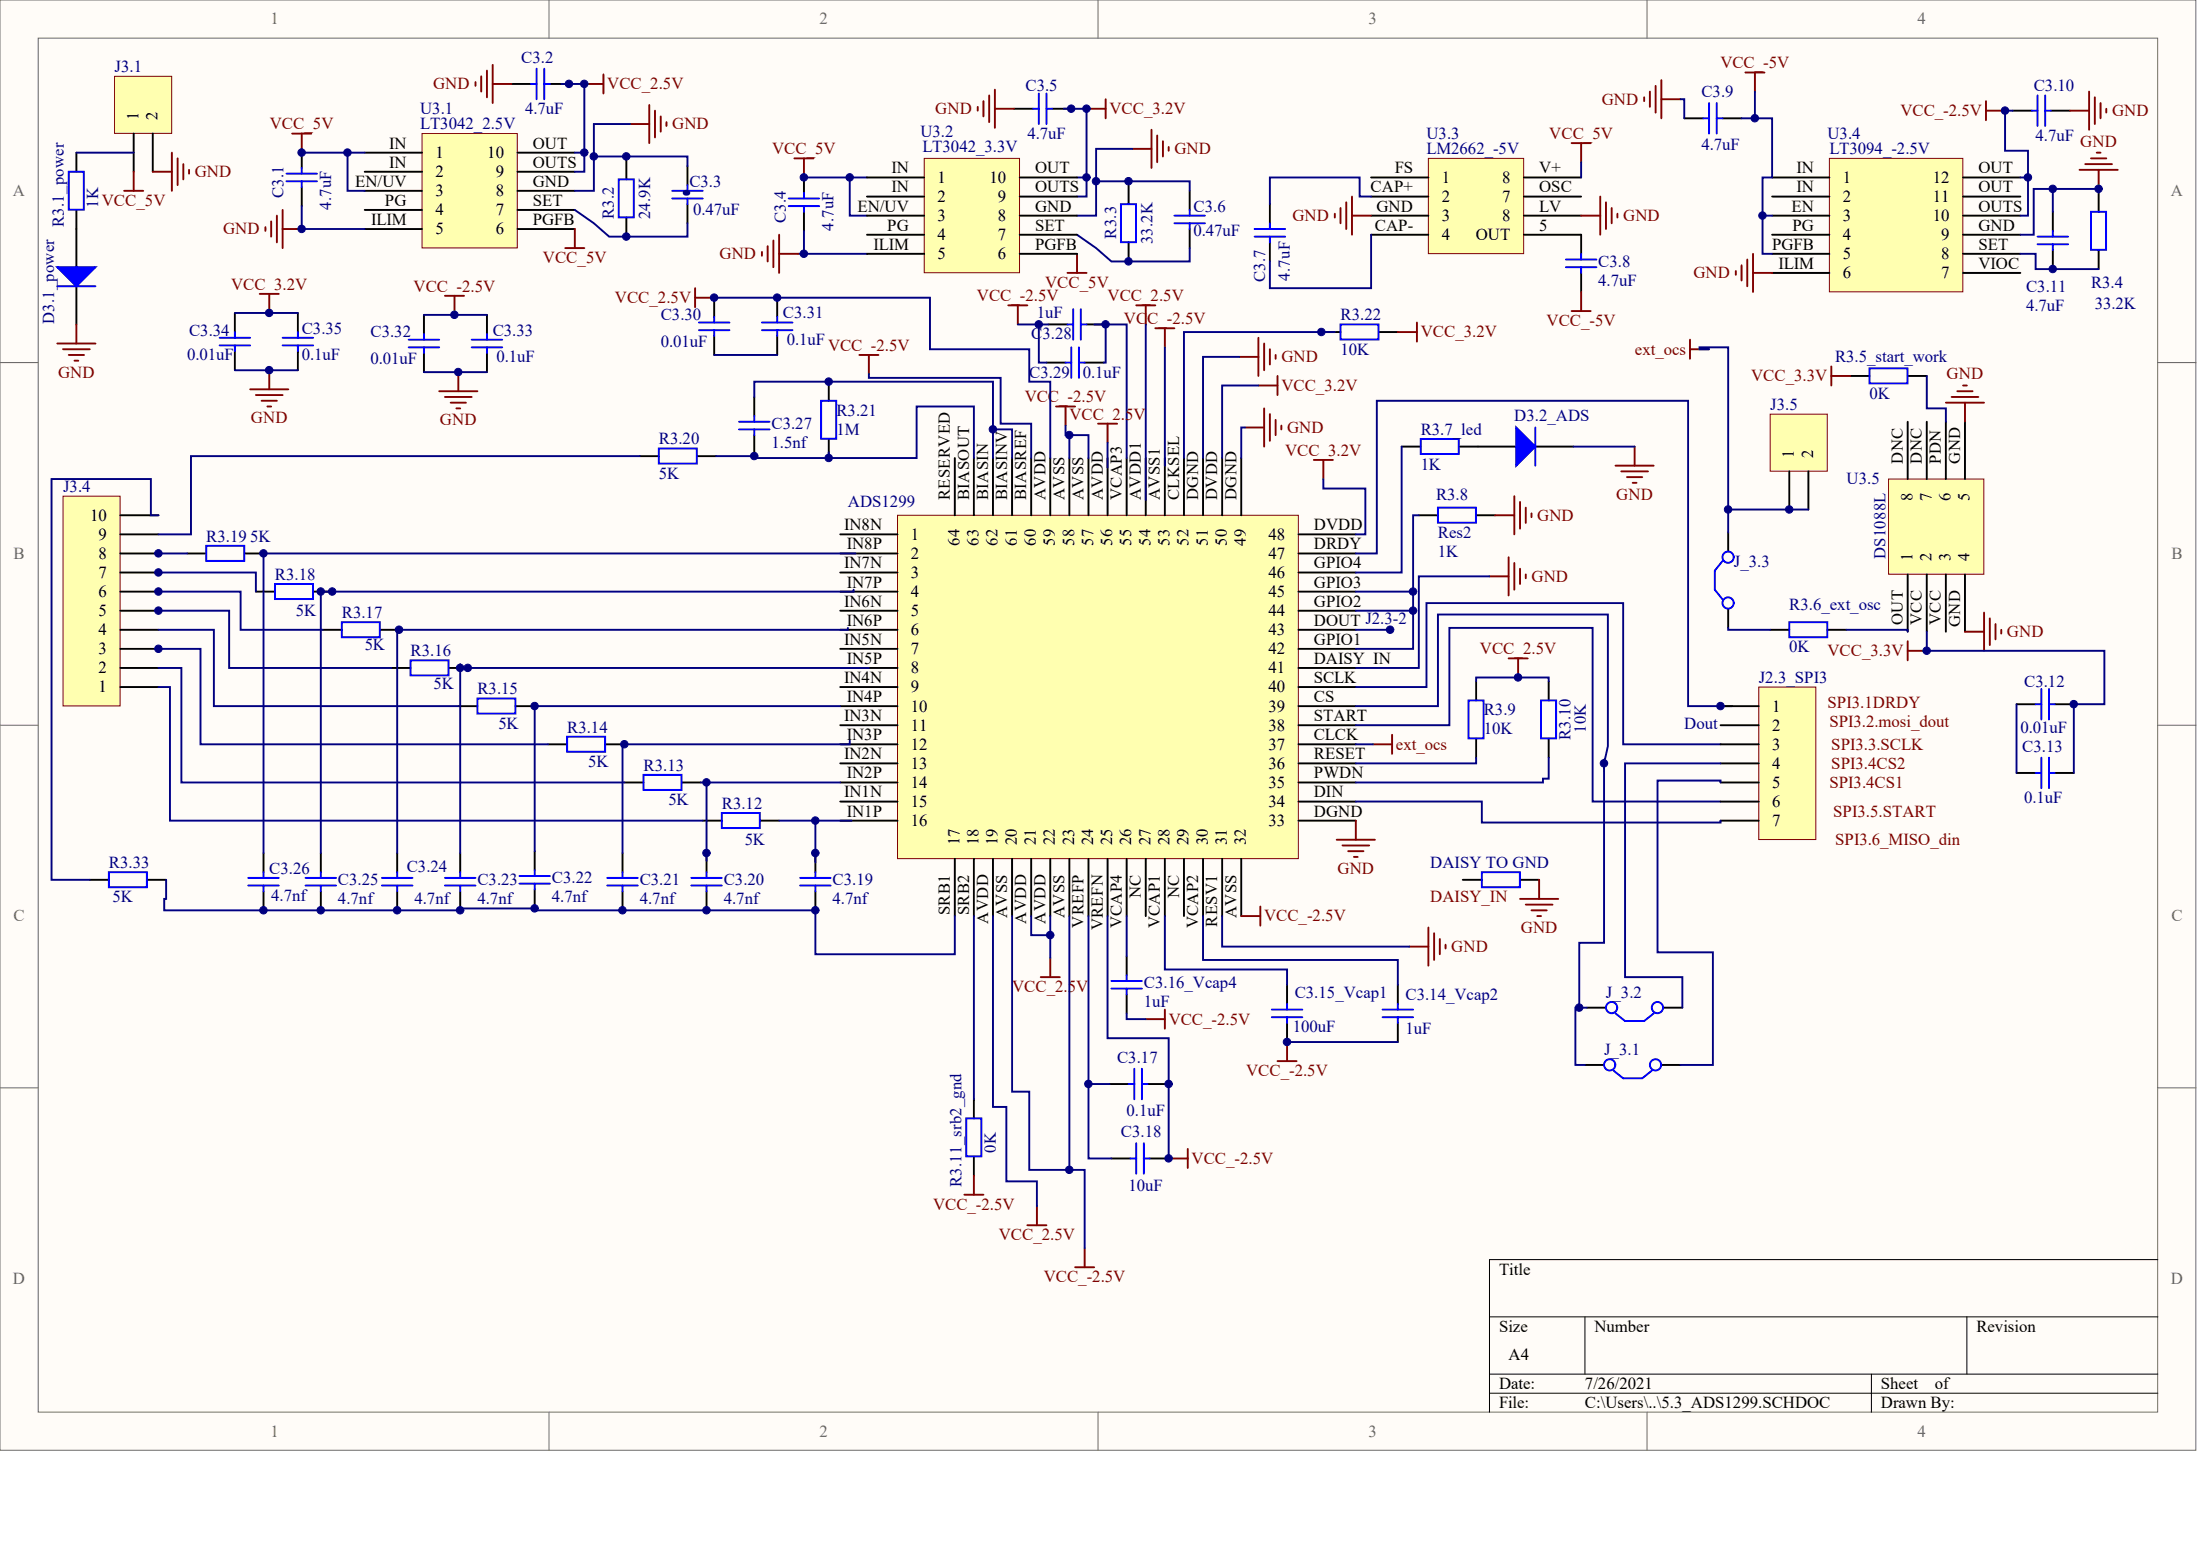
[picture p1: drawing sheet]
<svg xmlns="http://www.w3.org/2000/svg" width="840mm" height="594mm" viewBox="0 0 840 594" stroke-linecap="round" stroke-linejoin="round" font-family="sans-serif">
<g fill="#fffcf8" stroke="#696969" stroke-width=".38">
<path d="M0 0h838v553.4h-838z"/>
<path d="M14.6 14.6h808.8v524.2h-808.8z"/>
</g>
<path d="M209.5 0v14.6M419 0v14.6M628.6 0v14.6M0 138.4h14.6M823.5 138.4h14.6M0 276.7h14.6M823.5 276.7h14.6M0 415.1h14.6M823.5 415.1h14.6M209.5 538.9v14.5M419 538.9v14.5M628.6 538.9v14.5" fill="none" stroke="#696969" stroke-width=".38"/>
<path d="M823.5 480.6h-255.1v58.3M568.4 502.5h255.1M604.9 502.5v21.8M750.6 502.5v21.8M568.4 524.3h255.1M568.4 531.6h255.1M714.2 524.3v14.6" fill="none" stroke="#000" stroke-width=".38"/>
<path d="M342.5 196.6h153v131h-153z" fill="#ffffb0" stroke="#800000" stroke-width=".38"/>
<g fill="none" stroke="#000" stroke-width=".73">
<path d="M364.4 174.8v21.8M371.7 174.8v21.8M379 174.8v21.8M386.3 174.8v21.8M393.5 174.8v21.8M400.8 174.8v21.8M408.1 174.8v21.8M415.4 174.8v21.8M422.7 174.8v21.8M430 174.8v21.8M437.3 174.8v21.8M444.6 174.8v21.8"/>
<path d="M451.8 174.8v21.8M459.1 174.8v21.8M466.4 174.8v21.8M473.7 174.8v21.8M320.7 203.9h21.8M320.7 211.2h21.8M320.7 218.5h21.8M495.6 203.9h21.8M495.6 211.2h21.8M495.6 218.5h21.8M320.7 225.7h21.8M320.7 233h21.8"/>
<path d="M495.6 225.7h21.8M495.6 233h21.8M320.7 240.3h21.8M320.7 247.6h21.8M320.7 254.9h21.8M495.6 240.3h21.8M495.6 247.6h21.8M495.6 254.9h21.8M320.7 262.1h21.8M320.7 269.4h21.8M320.7 276.7h21.8M495.6 262.1h21.8"/>
<path d="M495.6 269.4h21.8M495.6 276.7h21.8M320.7 284h21.8M320.7 291.3h21.8M320.7 298.6h21.8M495.6 284h21.8M495.6 291.3h21.8M495.6 298.6h21.8M320.7 305.8h21.8M320.7 313.1h21.8M495.6 305.8h21.8M495.6 313.1h21.8"/>
<path d="M364.4 327.7v21.8M371.7 327.7v21.8M379 327.7v21.8M386.3 327.7v21.8M393.5 327.7v21.8M400.8 327.7v21.8M408.1 327.7v21.8M415.4 327.7v21.8M422.7 327.7v21.8M430 327.7v21.8M437.3 327.7v21.8M444.6 327.7v21.8"/>
<path d="M451.8 327.7v21.8M459.1 327.7v21.8M466.4 327.7v21.8M473.7 327.7v21.8"/>
</g>
<path d="M43.7 29.1h21.8v21.8h-21.8z" fill="#ffffb0" stroke="#800000" stroke-width=".38"/>
<path d="M29.2 58.3v7.2M51 51v14.5M58.3 51v14.5M29.2 80.1v21.8M29.2 109.2v14.6" fill="none" stroke="#000" stroke-width=".73"/>
<path d="M26.2 65.5h5.8v14.5h-5.8zM21.9 109.2h14.5" fill="none" stroke="#00f" stroke-width=".73"/>
<path d="M29.2 58.3h21.8" fill="none" stroke="#000080" stroke-width=".73"/>
<path d="M21.9 101.9h14.5l-7.2 7.3z" fill="#00f" stroke="#00f" stroke-width=".73"/>
<path d="M21.9 131.1h14.5M24 133.3h10.3M26.2 135.4h5.9M28.4 137.6h1.5M29.2 123.8v7.3" fill="none" stroke="#800000" stroke-width=".73"/>
<path d="M161.1 51h36.3v43.6h-36.3z" fill="#ffffb0" stroke="#800000" stroke-width=".38"/>
<g fill="none" stroke="#000" stroke-width=".73">
<path d="M195.3 32h7.3M209.9 32h7.3M115.1 56.8v7.3M139.2 58.3h21.9M197.5 58.3h21.9M387 41.5h7.3M401.6 41.5h7.2M115.1 71.4v7.2M139.2 65.5h21.9M139.2 72.8h21.9M197.5 65.5h21.9M197.5 72.8h21.9"/>
<path d="M239 61.2v7.2M262.4 63.3v7.3M262.4 77.9v7.3M306.8 66.3v7.2M430.7 70.6v7.3M454 72.8v7.3M139.2 80.1h21.9M139.2 87.4h21.9M197.5 80.1h21.9M197.5 87.4h21.9M239 83v7.3M306.8 80.8v7.3"/>
<path d="M430.7 92.5v7.3M454 87.4v7.3"/>
</g>
<g fill="none" stroke="#800000" stroke-width=".73">
<path d="M181.5 31.3v1.5M183.7 29.1v5.8M185.8 26.9v10.2M188 24.8v14.5M188 32h7.3M223 32h7.3M230.3 28.4v7.3M375.3 38.6v5.8M377.5 36.4v10.2M379.7 34.2v14.6M422 37.9v7.2M65.6 58.3v14.5"/>
<path d="M111.5 51h7.3M115.1 51v7.3M240.5 47.3h7.3M247.8 40v14.6M250 42.2v10.2M252.2 44.4v5.8M254.3 46.6v1.5M373.1 40.8v1.4M379.7 41.5h7.3M414.7 41.5h7.3M432.2 56.8h7.3M439.5 49.5v14.6"/>
<path d="M441.6 51.7v10.2M443.8 53.9v5.8M446 56.1v1.4M47.4 72.8h7.3M51 65.5v7.3M58.3 65.5h7.3M67.8 60.4v10.2M70 62.6v5.8M72.1 64.8v1.5M303.2 60.4h7.3M306.8 60.4v7.3M101.3 86.7v1.4"/>
<path d="M103.5 84.5v5.8M105.7 82.3v10.2M107.9 80.1v14.6M107.9 87.4h7.2M215.7 94.7h7.3M219.4 87.4v7.3M411 96.8v7.3M407.4 104.1h7.3"/>
</g>
<g fill="none" stroke="#00f" stroke-width=".73">
<path d="M202.6 32h2.2M204.8 26.2v11.7M207.7 26.2v11.7M207.7 32h2.2M396.5 35.7v11.6M399.4 35.7v11.6M394.3 41.5h2.2M399.4 41.5h2.2M109.3 66.3h11.7M109.3 69.2h11.7M115.1 64.1v2.2M115.1 69.2v2.2"/>
<path d="M236.1 68.4h5.8v14.5h-5.8zM256.5 72.8h11.7M256.5 75.7h11.7M262.4 70.6v2.2M262.4 75.7v2.2M301 75.7h11.6M301 78.6h11.6M306.8 73.5v2.2M306.8 78.6v2.2M427.8 77.9h5.8v14.5h-5.8zM448.2 82.3h11.7M448.2 85.2h11.7"/>
<path d="M454 80.1v2.2M454 85.2v2.2"/>
</g>
<g fill="none" stroke="#000080" stroke-width=".73">
<path d="M214.3 32h8.7v26.3M115.1 56.8v1.5h24.1M132.6 58.3v14.5h6.6M219.4 58.3h3.6v7.2h-3.6M240.5 47.3h-13.8v25.5h-7.3M405.9 41.5h8.8v26.2M432.2 56.8h-13.9v25.5h-7.3M115.1 78.6v8.8h-2.1M239 60.4v-.7h23.4v3.6M306.8 66.3v1.4h24.1M324.3 67.7v14.6h6.6M411 67.7h3.7v7.3h-3.7"/>
<path d="M430.7 69.9v-.7h23.3v3.6M115.1 87.4h24.1M219.4 80.1l7.3 5.1 5.8 5.1h29.9v-5.1M306.8 88.1v8.7h-2.2M306.8 96.8h24.1M411 89.6l7.3 5.1 5.9 5.1h29.8v-5.1"/>
</g>
<path d="M352.7 60.4h36.4v43.7h-36.4z" fill="#ffffb0" stroke="#800000" stroke-width=".38"/>
<path d="M330.9 67.7h21.8M330.9 75h21.8M389.2 67.7h21.8M389.2 75h21.8M330.9 82.3h21.8M330.9 89.6h21.8M330.9 96.8h21.8M389.2 82.3h21.8M389.2 89.6h21.8M389.2 96.8h21.8" fill="none" stroke="#000" stroke-width=".73"/>
<path d="M545.1 60.4h36.4v36.4h-36.4z" fill="#ffffb0" stroke="#800000" stroke-width=".38"/>
<path d="M484.6 77.9v7.3M523.3 67.7h21.8M523.3 75h21.8M581.6 67.7h21.8M581.6 75h21.8M484.6 92.5v7.3M523.3 82.3h21.8M523.3 89.6h21.8M581.6 82.3h21.8M581.6 89.6h21.8v7.2M603.4 104.1v7.3" fill="none" stroke="#000" stroke-width=".73"/>
<g fill="none" stroke="#800000" stroke-width=".73">
<path d="M599.8 54.6h7.3M603.4 54.6v7.3M511.6 79.4v5.8M513.8 77.2v10.2M516 75v14.6M610.7 75v14.6M612.9 77.2v10.2M615.1 79.4v5.8M509.4 81.6v1.4M516 82.3h7.3M603.4 82.3h7.3M617.3 81.6v1.4"/>
<path d="M599.8 118.7h7.3M603.4 111.4v7.3"/>
</g>
<path d="M523.3 75h-4.4v-7.3h-34.3v10.2M603.4 61.9v5.8M523.3 89.6v20.4h-38.7v-10.2" fill="none" stroke="#000080" stroke-width=".73"/>
<path d="M478.8 87.4h11.7M478.8 90.3h11.7M484.6 85.2v2.2M484.6 90.3v2.2M597.6 99h11.7M603.4 96.8v2.2M597.6 101.9h11.7M603.4 101.9v2.2" fill="none" stroke="#00f" stroke-width=".73"/>
<path d="M698.2 60.4h50.9v50.9h-50.9z" fill="#ffffb0" stroke="#800000" stroke-width=".38"/>
<g fill="none" stroke="#000" stroke-width=".73">
<path d="M642.8 45.1h7.3M657.4 45.1h7.2M768.1 42.2h7.3M782.7 42.2h7.3M676.3 67.7h21.9M676.3 75h21.9M749.2 67.7h21.8M749.2 75h21.8M800.9 73.5v7.3M676.3 82.3h21.9M676.3 89.6h21.9M676.3 96.8h21.9"/>
<path d="M749.2 82.3h21.8M749.2 89.6h21.8M749.2 96.8h21.8M783.4 80.8v7.3M783.4 95.4v7.3M800.9 95.4v7.3M676.3 104.1h21.9M749.2 104.1h21.8"/>
</g>
<g fill="none" stroke="#800000" stroke-width=".73">
<path d="M627.5 37.1v1.5M629.7 34.9v5.9M631.9 32.8v10.2M634 30.6v14.5M634 37.9h7.3M666.1 27.7h7.3M669.7 27.7v7.2M757.9 38.6v7.3M797.3 34.9v14.6M799.5 37.1v10.2M801.7 39.3v5.8M757.9 42.2h7.3"/>
<path d="M790 42.2h7.3M800.2 58.3h1.5M803.8 41.5v1.5M793.6 64.8h14.6M795.8 62.6h10.2M798 60.4h5.8M800.9 64.8v7.3M666.8 99v10.2M669 96.8v14.6M662.5 103.4v1.5M664.6 101.2v5.8M669 104.1h7.3"/>
</g>
<g fill="none" stroke="#00f" stroke-width=".73">
<path d="M652.3 39.3v11.7M655.2 39.3v11.7M777.6 36.4v11.7M780.5 36.4v11.7M650.1 45.1h2.2M655.2 45.1h2.2M775.4 42.2h2.2M780.5 42.2h2.2M777.6 90.3h11.7M777.6 93.2h11.7M783.4 88.1v2.2M783.4 93.2v2.2"/>
<path d="M798 80.8h5.8v14.5h-5.8z"/>
</g>
<path d="M641.3 37.9h1.5v7.2M669.7 34.9v10.2h-5.1M226.7 59.7h12.3M669.7 45.1h6.6v22.6h-3.6v14.6h3.6M768.1 42.2h-2.9v15.3h8.8v10.2M418.3 69.2h12.4M771 67.7h3v14.6h-3M783.4 72.1h-7.2v17.5h-5.2M800.9 73.5v-1.4h-17.5v8.7M672.7 82.3v14.5h3.6M771 96.8h5.9v5.9h24" fill="none" stroke="#000080" stroke-width=".73"/>
<path d="M720.8 182.8h36.3v36.3h-36.3z" fill="#ffffb0" stroke="#800000" stroke-width=".38"/>
<g fill="none" stroke="#000" stroke-width=".73">
<path d="M706.2 143.5h7.3M728.1 143.5h7.2M728.1 160.9v21.9M735.3 160.9v21.9M742.6 160.9v21.9M749.9 160.9v21.9M71.4 211.2h7.3M93.3 211.2h7.3M728.1 219.2v21.8M735.3 219.2v21.8M742.6 219.2v21.8M749.9 219.2v21.8"/>
<path d="M97.7 225.7h7.2M119.5 225.7h7.3M123.2 240.3h7.3M145 240.3h7.3M149.4 254.9h7.3M171.3 254.9h7.3M675.6 240.3h7.3M697.4 240.3h7.3M174.9 269.4h7.3M196.8 269.4h7.3M769.6 268.7h7.3M784.2 268.7h7.3"/>
<path d="M209.2 284h7.2M231 284h7.3M238.3 298.6h7.3M260.2 298.6h7.3M769.6 294.9h7.3M784.2 294.9h7.3M268.2 313.1h7.3M290.1 313.1h7.2M100.6 325.5v7.3M122.4 325.5v7.3M151.6 325.5v7.3M175.6 325.5v7.3"/>
<path d="M204.1 324.8v7.3M204.1 339.3v7.3M237.6 325.5v7.3M269.6 325.5v7.3M311.2 325.5v7.3M100.6 340.1v7.2M122.4 340.1v7.2M151.6 340.1v7.2M175.6 340.1v7.2M237.6 340.1v7.2M269.6 340.1v7.2M311.2 340.1v7.2"/>
</g>
<g fill="none" stroke="#800000" stroke-width=".73">
<path d="M645 129.6v7.3M645 133.3h7.3M698.9 139.8v7.3M698.9 143.5h7.3M742.6 153.6h14.6M744.8 151.5h10.2M747 149.3h5.8M749.2 147.1h1.4M749.9 153.6v7.3M757.2 233.7v14.6M759.4 235.9v10.2M761.6 238.1v5.8"/>
<path d="M728.1 244.7v7.3M728.1 248.3h7.2M749.9 241h7.3M763.8 240.3v1.5M524 284h7.3M531.3 280.4v7.2"/>
</g>
<g fill="none" stroke="#00f" stroke-width=".73">
<path d="M713.5 140.5h14.5v5.8h-14.5zM78.7 208.3h14.5v5.7h-14.5zM104.9 222.8h14.5v5.8h-14.5zM130.5 237.4h14.5v5.7h-14.5zM682.9 237.4h14.5v5.7h-14.5zM156.7 252h14.5v5.7h-14.5zM182.2 266.5h14.5v5.8h-14.5zM776.9 268.7h2.2M779.1 262.9v11.6M782 262.9v11.6M782 268.7h2.2M216.4 281.1h14.6v5.7h-14.6z"/>
<path d="M245.6 295.6h14.5v5.8h-14.5zM776.9 294.9h2.2M779.1 289.1v11.6M782 289.1v11.6M782 294.9h2.2M275.5 310.2h14.5v5.8h-14.5zM94.7 335h11.7M94.7 337.9h11.7M100.6 332.8v2.2M100.6 337.9v2.2M116.6 335h11.7M116.6 337.9h11.7"/>
<path d="M122.4 332.8v2.2M122.4 337.9v2.2M145.8 335h11.6M145.8 337.9h11.6M151.6 332.8v2.2M151.6 337.9v2.2M169.8 335h11.7M169.8 337.9h11.7M175.6 332.8v2.2M175.6 337.9v2.2M198.2 337.2h11.7M198.2 334.2h11.7"/>
<path d="M204.1 332.1v2.1M204.1 337.2v2.1M231.8 335h11.6M231.8 337.9h11.6M237.6 332.8v2.2M237.6 337.9v2.2M263.8 335h11.7M263.8 337.9h11.7M269.6 332.8v2.2M269.6 337.9v2.2M305.4 335h11.6M305.4 337.9h11.6"/>
<path d="M311.2 332.8v2.2M311.2 337.9v2.2"/>
</g>
<g fill="none" stroke="#000080" stroke-width=".73">
<path d="M735.3 143.5v12.3h7.3v5.1M60.5 217.7v.8h37.2v7.2M60.5 210.4v.8h10.9M326.5 211.2h-225.9v114.3M60.5 232.3v.7h27v21.9h61.9M60.5 225v.7h31.3v14.6h31.4M122.4 225.7v99.8M323.6 239.6v.7h-172v85.2M325.8 225v.7h-204.1M60.5 246.9v.7h16v36.4h132.7M175.6 253.4v72.1M175.6 254.9h156"/>
<path d="M704.7 240.3h23.4v.7M320.7 269.4h-116.6v55.4M769.6 268.7v26.2M267.5 298.6h2.1v29.8M269.6 298.6h51.1M324.3 282.5v1.5h-86.7v41.5M517.4 284h6.6M297.3 313.1h13.9M325 313.1h-13.8v16"/>
</g>
<path d="M24 189.3h21.8v80.1h-21.8z" fill="#ffffb0" stroke="#800000" stroke-width=".38"/>
<g fill="none" stroke="#000" stroke-width=".73">
<path d="M89.6 119.4v7.3M113.7 119.4v7.3M272.6 113.6v7.3M296.6 113.6v7.3M89.6 134v7.3M113.7 134v7.3M161.8 120.1v7.3M161.8 134.7v7.3M185.8 120.1v7.3M185.8 134.7v7.3M272.6 128.2v7.2M296.6 128.2v7.2"/>
<path d="M399.4 138.4h7.3M400.1 123.8h7.3M413.9 138.4h7.3M414.7 123.8h7.3M504.3 126.7h7.3M526.2 126.7h7.3M287.9 151.5v7.2M316.3 145.6v7.3M244.1 174h7.3M266 174h7.3M287.9 166v7.3M316.3 167.5v7.3"/>
<path d="M534.9 170.4h7.3M556.8 170.4h21.9M585.9 170.4h14.6M45.9 196.6h14.6M541.5 196.6h7.3M563.3 196.6h7.3M45.9 218.5h14.6M45.9 211.2h14.6M45.9 203.9h14.6M45.9 233h14.6M45.9 225.7h14.6M45.9 254.9h14.6"/>
<path d="M45.9 247.6h14.6M45.9 240.3h14.6M563.3 260v7.2M591 260v7.2M45.9 262.1h14.6M563.3 281.8v7.3M591 281.8v7.3M430 364.8v7.3M430 379.4v7.3M491.2 375.7v7.3M533.5 375.7v7.3M491.2 390.3v7.3"/>
<path d="M533.5 390.3v7.3M371.7 419.4v7.3M423.4 413.6h7.3M438 413.6h7.3M371.7 441.3v7.3M424.2 442h7.2M438.7 442h7.3"/>
</g>
<g fill="none" stroke="#000080" stroke-width=".73">
<path d="M89.6 119.4h24.1M272.6 113.6h82.3v19.7h37.9v12.3h8v29.2M161.8 120.1h24M272.6 135.4h24M388.4 123.8h8.1M400.1 123.8h-3.6v14.6h2.9M417.6 123.8h12.4v51M422 123.8v14.6h-.8M437.3 123.8v67M444.6 132.5v45.2M473 136.2h-13.9v38.6M509.4 126.7h-57.6v48.1"/>
<path d="M89.6 141.3h24.1M161.8 142h24M287.9 151.5v-5.9h91.1v18.2M331.6 142.7v1.5h50.3v17.5h11.6v13.1M480.3 147.1h-13.9v27.7M244.1 174h-171.2v29.9h-12.4M287.9 173.3v.7h-14.6M316.3 172.6v2.2h-28.4v-.8M316.3 174.8h33.5v-19.7h21.9v19.7M379 174.8v-11h7.3v11M406.7 162.4v3.6h1.4M408.1 174.8v-8.8h7.3v8.8"/>
<path d="M422.7 168.9v9.5M475.2 163.1h-1.5v11.7M534.9 170.4v48.1h-17.5M600.5 170.4h23.3M505 182.8v3.6h16.1v17.5h-3.7M541.5 196.6h-2.2v29.1M517.4 211.2h8.1v-58.3h118.7v116.5h16.8M568.4 219.9h-26.9v35h-24.1M517.4 225.7h21.9v7.3h-21.9M530.6 239.6v1.4M539.3 233v14.6h-21.9M60.5 254.9h8.7v43.7h169.1"/>
<path d="M60.5 240.3h21.1v29.1h93.3M517.4 240.3h13.2M563.3 260v-1.5h27.7v1.5M60.5 262.1h4.4v51h203.3M517.4 269.4h31.4v-34.9h64.8v50.2l-1.4 6.6v-1.5M517.4 262.1h27v-32h75.1v53.9h37.1M563.3 289.1v2.2h-45.9M591 289.1v8h-2.1v1.5h-71.5M371.7 349.5v69.9M379 349.5v72.9h5.1v28.4h11.6v9.4M386.3 349.5v67h6.5v29.9h15.3M393.5 349.5v7.3h7.3v8.8"/>
<path d="M400.8 349.5v7.3M408.1 349.5v96.9h5.8v29.8M415.4 349.5v64.1M422.7 349.5v46.6h23.3v45.9M430 349.5v15.3M444.6 349.5v20.4h46.6v5.8M459.1 349.5v16.8h74.4v9.4M466.4 349.5v11.7h71.4M430 386.7v2.2h7.3M491.2 397.6h42.3M423.4 413.6h-8v28.4h8.8M445.3 413.6h.7"/>
</g>
<g fill="none" stroke="#00f" stroke-width=".73">
<path d="M409.6 118v11.6M412.5 118v11.6M83.8 128.9h11.7M83.8 131.8h11.7M89.6 126.7v2.2M89.6 131.8v2.2M107.9 128.9h11.6M107.9 131.8h11.6M113.7 126.7v2.2M113.7 131.8v2.2M156 129.6h11.6M156 132.5h11.6"/>
<path d="M161.8 127.4v2.2M161.8 132.5v2.2M180 129.6h11.7M180 132.5h11.7M185.8 127.4v2.2M185.8 132.5v2.2M266.7 123.1h11.7M266.7 126h11.7M272.6 120.9v2.2M272.6 126v2.2M290.8 123.1h11.6M290.8 126h11.6"/>
<path d="M296.6 120.9v2.2M296.6 126v2.2M406.7 138.4h2.1M407.4 123.8h2.2M408.8 132.5v11.7M411.8 132.5v11.7M411.8 138.4h2.1M412.5 123.8h2.2M511.6 123.8h14.5v5.7h-14.5zM287.9 158.7v2.2M313.4 152.9h5.7v14.5h-5.7zM251.4 171.1h14.5v5.8h-14.5z"/>
<path d="M282 160.9h11.7M282 163.8h11.7M287.9 163.8v2.2M542.2 167.5h14.5v5.7h-14.5zM585.9 163.1v14.6M548.8 193.7h14.5v5.7h-14.5zM560.4 267.2h5.8v14.5h-5.8zM588.1 267.2h5.8v14.5h-5.8zM424.2 374.3h11.6M424.2 377.2h11.6M430 372.1v2.2M430 377.2v2.2"/>
<path d="M485.4 385.2h11.6M485.4 388.1h11.6M491.2 383v2.2M491.2 388.1v2.2M527.6 385.2h11.7M527.6 388.1h11.7M533.5 383v2.2M533.5 388.1v2.2M430.7 413.6h2.2M432.9 407.8v11.6M435.8 407.8v11.6M435.8 413.6h2.2"/>
<path d="M368.8 426.7h5.7v14.5h-5.7zM433.6 436.2v11.6M436.5 436.2v11.6M431.4 442h2.2M436.5 442h2.2"/>
</g>
<g fill="none" stroke="#800000" stroke-width=".73">
<path d="M290.8 96.1v1.5M293 93.9v5.9M295.2 91.7v10.2M297.3 89.6v14.5M297.3 96.8h7.3M99.1 112.1h7.3M102.8 112.1v7.3M169.8 112.9h7.3M173.4 112.9v7.2M265.3 110v7.2M265.3 113.6h7.3M384.8 116.5h7.3"/>
<path d="M388.4 116.5v7.3M433.6 116.5h7.3M437.3 116.5v7.3M328 135.4h7.2M331.6 135.4v7.3M440.9 125.2h7.3M444.6 125.2v7.3M473 136.2h7.3M480.3 128.9v14.6M482.5 131.1v10.2M484.6 133.3v5.8M486.8 135.4v1.5"/>
<path d="M533.5 126.7h7.3M540.8 123.1v7.2M95.5 148.5h14.5M97.7 150.7h10.2M99.8 152.9h5.9M102 155.1h1.5M102.8 141.3v7.2M167.6 149.3h14.6M169.8 151.5h10.2M172 153.6h5.8M174.2 155.8h1.4M174.9 142v7.3"/>
<path d="M403 155.1h7.3M406.7 155.1v7.3M480.3 147.1h7.3M482.5 155.8v14.6M484.6 158v10.2M487.6 143.5v7.2M419 161.7h7.3M422.7 161.7v7.2M475.2 163.1h7.3M486.8 160.2v5.8M489 162.4v1.4M501.4 175.5h7.3"/>
<path d="M505 175.5v7.3M616.5 177.7h14.6M618.7 179.9h10.2M623.8 170.4v7.3M570.6 196.6h7.3M577.9 189.3v14.6M580.1 191.5v10.2M582.3 193.7v5.8M584.5 195.9v1.4M620.9 182h5.9M623.1 184.2h1.5M568.4 219.9h7.3"/>
<path d="M575.7 212.6v14.6M577.9 214.8v10.2M580.1 217v5.8M582.3 219.2v1.4M575.7 251.2h7.3M579.4 251.2v7.3M517.4 313.1v7.3M510.1 320.4h14.6M512.3 322.6h10.2M514.5 324.8h5.8M516.7 327h1.5M473.7 349.5h7.3"/>
<path d="M481 345.9v7.3M545.1 353.9v14.6M547.3 356.1v10.2M549.5 358.3v5.8M397.2 372.8h7.3M400.8 365.6v7.2M537.8 361.2h7.3M551.7 360.5v1.4M437.3 388.9h7.3M444.6 385.2v7.3M491.2 397.6v7.3M487.6 404.9h7.2"/>
<path d="M453.3 438.4v7.3M368 455.8h7.3M371.7 448.6v7.2M446 442h7.3M392.1 467.5h7.3M395.7 460.2v7.3M413.9 476.2v7.3M410.3 483.5h7.3"/>
</g>
<path d="M578.7 163.1l7.2 7.3-7.2 7.3z" fill="#00f" stroke="#00f" stroke-width=".73"/>
<path d="M261.6 73.5h.8" fill="none" stroke="#000080" stroke-width="2.2"/>
<path d="M675.6 158h21.8v21.8h-21.8z" fill="#ffffb0" stroke="#800000" stroke-width=".38"/>
<path d="M682.9 179.9v14.5M690.2 179.9v14.5M34.3 335.7h7.2M56.1 335.7h7.3M558.2 335.7h7.3M580.1 335.7h7.3M605.6 384.5h7.3M634.8 384.5h7.3" fill="none" stroke="#000" stroke-width=".73"/>
<g fill="none" stroke="#00f" stroke-width=".73">
<path d="M41.5 332.8h14.5v5.7h-14.5zM565.5 332.8h14.5v5.7h-14.5zM616.5 386.7l3.7 2.9h7.3l3.6-2.9"/>
<circle cx="615.1" cy="384.4" r="2.15"/>
<circle cx="632.5" cy="384.4" r="2.15"/>
</g>
<path d="M60.5 196.6h-2.9v-13.8h-37.9v152.9h14.6M735.3 241v7.3h67.8v20.4h-11.6v26.2M517.4 276.7h35.7v-37.1h54.7v66.2h48.8M63.4 335.7v7.3h-.7v4.3h112.9v-.7h28.5v.7h107.1v16.8h53.2v-14.6" fill="none" stroke="#000080" stroke-width=".73"/>
<path d="M587.4 335.7v7.3M580.1 343h14.6M582.3 345.2h10.2M584.5 347.3h5.8M586.7 349.5h1.4" fill="none" stroke="#800000" stroke-width=".73"/>
<path d="M671.2 262.1h21.8v58.2h-21.8z" fill="#ffffb0" stroke="#800000" stroke-width=".38"/>
<path d="M659.5 203.2v7.2M659.5 232.3v7.3M656.6 269.4h14.6M656.6 276.7h14.6M656.6 284h14.6M656.6 291.3h14.6M656.6 298.6h14.6M656.6 305.8h14.6M656.6 313.1h14.6M604.9 406.3h7.3M634 406.3h7.3" fill="none" stroke="#000" stroke-width=".73"/>
<path d="M652.3 133.3h-3.7v-.8h10.9v70.7M659.5 194.4h30.7M659.5 239.6v.7h16.1M612.2 291.3v68.4h-9.5v24.8h2.9M656.6 291.3h-36.4v81.5h21.9v11.7M656.6 298.6v-.8h-24v65.6h21.1v42.9h-12.4M517.4 305.8h48.1v8.1h91.1v-.8M602.7 384.5h-1.5v21.8h3.7" fill="none" stroke="#000080" stroke-width=".73"/>
<g fill="none" stroke="#00f" stroke-width=".73">
<path d="M657.4 214.1l-3 3.6v7.3l3 3.7M615.8 408.5l3.7 2.9h7.3l3.6-2.9"/>
<circle cx="659.5" cy="212.6" r="2.15"/>
<circle cx="659.5" cy="230.1" r="2.15"/>
<circle cx="614.3" cy="406.3" r="2.15"/>
<circle cx="631.8" cy="406.3" r="2.15"/>
</g>
<g fill="#000080" stroke="#000080" stroke-width=".38">
<circle cx="60.5" cy="247.5" r="1.42"/>
<circle cx="60.5" cy="233" r="1.42"/>
<circle cx="60.5" cy="225.7" r="1.42"/>
<circle cx="60.5" cy="218.4" r="1.42"/>
<circle cx="60.5" cy="211.1" r="1.42"/>
<circle cx="100.5" cy="347.3" r="1.42"/>
<circle cx="100.5" cy="211.1" r="1.42"/>
<circle cx="102.7" cy="141.2" r="1.42"/>
<circle cx="102.7" cy="119.4" r="1.42"/>
<circle cx="115.1" cy="87.3" r="1.42"/>
<circle cx="115.1" cy="58.2" r="1.42"/>
<circle cx="122.4" cy="347.3" r="1.42"/>
<circle cx="122.4" cy="225.7" r="1.42"/>
<circle cx="126.8" cy="225.7" r="1.42"/>
<circle cx="132.6" cy="58.2" r="1.42"/>
<circle cx="151.6" cy="347.3" r="1.42"/>
<circle cx="152.3" cy="240.3" r="1.42"/>
<circle cx="173.4" cy="120.1" r="1.42"/>
<circle cx="174.9" cy="142" r="1.42"/>
<circle cx="175.6" cy="347.3" r="1.42"/>
<circle cx="175.6" cy="254.8" r="1.42"/>
<circle cx="178.5" cy="254.8" r="1.42"/>
<circle cx="204" cy="346.6" r="1.42"/>
<circle cx="204" cy="269.4" r="1.42"/>
<circle cx="217.1" cy="32" r="1.42"/>
<circle cx="223" cy="58.2" r="1.42"/>
<circle cx="223" cy="32" r="1.42"/>
<circle cx="226.6" cy="59.7" r="1.42"/>
<circle cx="237.5" cy="347.3" r="1.42"/>
<circle cx="238.3" cy="284" r="1.42"/>
<circle cx="239" cy="90.3" r="1.42"/>
<circle cx="239" cy="59.7" r="1.42"/>
<circle cx="269.6" cy="347.3" r="1.42"/>
<circle cx="269.6" cy="325.5" r="1.42"/>
<circle cx="269.6" cy="298.5" r="1.42"/>
<circle cx="272.5" cy="113.6" r="1.42"/>
<circle cx="287.8" cy="174" r="1.42"/>
<circle cx="296.6" cy="113.6" r="1.42"/>
<circle cx="306.8" cy="96.8" r="1.42"/>
<circle cx="306.8" cy="67.7" r="1.42"/>
<circle cx="311.2" cy="347.3" r="1.42"/>
<circle cx="311.2" cy="325.5" r="1.42"/>
<circle cx="311.2" cy="313.1" r="1.42"/>
<circle cx="316.3" cy="174.7" r="1.42"/>
<circle cx="316.3" cy="145.6" r="1.42"/>
<circle cx="324.3" cy="67.7" r="1.42"/>
<circle cx="378.9" cy="163.8" r="1.42"/>
<circle cx="396.4" cy="123.8" r="1.42"/>
<circle cx="400.8" cy="356.8" r="1.42"/>
<circle cx="408.1" cy="446.3" r="1.42"/>
<circle cx="408.1" cy="166" r="1.42"/>
<circle cx="408.8" cy="41.5" r="1.42"/>
<circle cx="414.6" cy="67.7" r="1.42"/>
<circle cx="414.6" cy="41.5" r="1.42"/>
<circle cx="415.4" cy="413.6" r="1.42"/>
<circle cx="418.3" cy="69.1" r="1.42"/>
<circle cx="421.9" cy="123.8" r="1.42"/>
<circle cx="430.7" cy="99.7" r="1.42"/>
<circle cx="430.7" cy="69.1" r="1.42"/>
<circle cx="446" cy="442" r="1.42"/>
<circle cx="446" cy="413.6" r="1.42"/>
<circle cx="491.2" cy="397.6" r="1.42"/>
<circle cx="504.3" cy="126.7" r="1.42"/>
<circle cx="530.5" cy="240.3" r="1.42"/>
<circle cx="539.3" cy="233" r="1.42"/>
<circle cx="539.3" cy="225.7" r="1.42"/>
<circle cx="579.3" cy="258.5" r="1.42"/>
<circle cx="602.7" cy="384.4" r="1.42"/>
<circle cx="612.1" cy="291.2" r="1.42"/>
<circle cx="656.6" cy="269.4" r="1.42"/>
<circle cx="659.5" cy="194.4" r="1.42"/>
<circle cx="669.7" cy="45.1" r="1.42"/>
<circle cx="672.6" cy="82.2" r="1.42"/>
<circle cx="682.8" cy="194.4" r="1.42"/>
<circle cx="735.3" cy="248.3" r="1.42"/>
<circle cx="765.2" cy="42.2" r="1.42"/>
<circle cx="773.9" cy="67.7" r="1.42"/>
<circle cx="783.4" cy="102.6" r="1.42"/>
<circle cx="783.4" cy="72.1" r="1.42"/>
<circle cx="791.4" cy="268.7" r="1.42"/>
<circle cx="800.9" cy="72.1" r="1.42"/>
</g>
<g font-size="6.4" fill="#696969">
<text x="103.2" y="9.3">1</text>
<text x="312.7" y="9.3">2</text>
<text x="522.2" y="9.3">3</text>
<text x="731.8" y="9.3">4</text>
<text x="5" y="74.9">A</text>
<text x="828.5" y="74.9">A</text>
<text x="5.2" y="213.2">B</text>
<text x="828.7" y="213.2">B</text>
<text x="5.2" y="351.6">C</text>
<text x="828.7" y="351.6">C</text>
<text x="5" y="490">D</text>
<text x="828.5" y="490">D</text>
<text x="103.2" y="548.2">1</text>
<text x="312.7" y="548.2">2</text>
<text x="522.2" y="548.2">3</text>
<text x="731.8" y="548.2">4</text>
</g>
<g font-size="6.4" fill="#000080">
<text x="199" y="23.9">C3.2</text>
<text x="43.7" y="27.6">J3.1</text>
<text x="391.4" y="34.8">C3.5</text>
<text x="776.2" y="34.8">C3.10</text>
<text x="649.3" y="37">C3.9</text>
<text x="160.3" y="43.6">U3.1</text>
<text x="200.4" y="43.6">4.7uF</text>
<text x="160.3" y="49.4">LT3042_2.5V</text>
<text x="351.3" y="52.3">U3.2</text>
<text x="392.1" y="53">4.7uF</text>
<text x="544.4" y="53">U3.3</text>
<text x="697.4" y="53">U3.4</text>
<text x="776.9" y="53.8">4.7uF</text>
<text x="352" y="58.1">LT3042_3.3V</text>
<text x="544.4" y="58.9">LM2662_-5V</text>
<text x="649.3" y="57.4">4.7uF</text>
<text x="698.2" y="58.9">LT3094_-2.5V</text>
<text x="263.1" y="71.2">C3.3</text>
<text x="264.5" y="82.2">0.47uF</text>
<text x="455.5" y="80.7">C3.6</text>
<text x="455.5" y="90.2">0.47uF</text>
<text x="610" y="101.8">C3.8</text>
<text x="610" y="109.1">4.7uF</text>
<text x="773.2" y="111.3">C3.11</text>
<text x="798" y="109.8">R3.4</text>
<text x="773.2" y="118.6">4.7uF</text>
<text x="799.5" y="117.8">33.2K</text>
<text x="252.2" y="122.2">C3.30</text>
<text x="298.8" y="121.5">C3.31</text>
<text x="395.7" y="121.5">1uF</text>
<text x="511.6" y="122.2">R3.22</text>
<text x="72.1" y="128">C3.34</text>
<text x="115.1" y="127.3">C3.35</text>
<text x="141.4" y="128.8">C3.32</text>
<text x="188" y="128">C3.33</text>
<text x="300.3" y="131.7">0.1uF</text>
<text x="393.5" y="129.5">C3.28</text>
<text x="71.4" y="137.5">0.01uF</text>
<text x="115.1" y="137.5">0.1uF</text>
<text x="252.2" y="132.4">0.01uF</text>
<text x="511.6" y="135.3">10K</text>
<text x="141.4" y="139">0.01uF</text>
<text x="189.5" y="138.2">0.1uF</text>
<text x="700.4" y="138.2">R3.5_start_work</text>
<text x="392.8" y="144.1">C3.29</text>
<text x="413.2" y="144.1">0.1uF</text>
<text x="713.5" y="152.1">0K</text>
<text x="319.2" y="158.6">R3.21</text>
<text x="577.9" y="160.8">D3.2_ADS</text>
<text x="675.6" y="156.4">J3.5</text>
<text x="294.4" y="163.7">C3.27</text>
<text x="319.2" y="165.9">1M</text>
<text x="542.2" y="165.9">R3.7_led</text>
<text x="251.4" y="169.6">R3.20</text>
<text x="294.4" y="171">1.5nf</text>
<text x="542.2" y="179.2">1K</text>
<text x="251.4" y="182.7">5K</text>
<text x="704.7" y="184.8">U3.5</text>
<text x="24" y="187.8">J3.4</text>
<text x="548" y="190.7">R3.8</text>
<text x="323.6" y="193.6">ADS1299</text>
<text x="78.7" y="206.7">R3.19</text>
<text x="95.5" y="206.7">5K</text>
<text x="548.8" y="205.2">Res2</text>
<text x="548.8" y="212.5">1K</text>
<text x="104.9" y="221.3">R3.18</text>
<text x="661.7" y="216.2">J_3.3</text>
<text x="682.9" y="232.9">R3.6_ext_osc</text>
<text x="113" y="235.1">5K</text>
<text x="130.5" y="235.8">R3.17</text>
<text x="139.2" y="248.2">5K</text>
<text x="156.7" y="250.4">R3.16</text>
<text x="682.9" y="248.9">0K</text>
<text x="165.4" y="262.8">5K</text>
<text x="671.2" y="260.6">J2.3_SPI3</text>
<text x="772.5" y="262">C3.12</text>
<text x="182.2" y="264.9">R3.15</text>
<text x="566.3" y="273">R3.9</text>
<text x="190.2" y="278.1">5K</text>
<text x="216.4" y="279.5">R3.14</text>
<text x="566.3" y="280.2">10K</text>
<text x="642.8" y="278.1">Dout</text>
<text x="771" y="279.5">0.01uF</text>
<text x="771.8" y="286.8">C3.13</text>
<text x="224.5" y="292.6">5K</text>
<text x="245.6" y="294.1">R3.13</text>
<text x="255.1" y="307.2">5K</text>
<text x="275.5" y="308.6">R3.12</text>
<text x="772.5" y="306.5">0.1uF</text>
<text x="284.2" y="322.5">5K</text>
<text x="41.5" y="331.2">R3.33</text>
<text x="102.8" y="333.4">C3.26</text>
<text x="155.2" y="332.7">C3.24</text>
<text x="545.9" y="331.2">DAISY TO GND</text>
<text x="129" y="337.8">C3.25</text>
<text x="182.2" y="337.8">C3.23</text>
<text x="210.6" y="337">C3.22</text>
<text x="244.1" y="337.8">C3.21</text>
<text x="276.2" y="337.8">C3.20</text>
<text x="317.7" y="337.8">C3.19</text>
<text x="43" y="344.3">5K</text>
<text x="103.5" y="343.6">4.7nf</text>
<text x="129" y="345">4.7nf</text>
<text x="158.1" y="345">4.7nf</text>
<text x="182.2" y="345">4.7nf</text>
<text x="210.6" y="344.3">4.7nf</text>
<text x="244.1" y="345">4.7nf</text>
<text x="276.2" y="345">4.7nf</text>
<text x="317.7" y="345">4.7nf</text>
<text x="436.5" y="377.1">C3.16_Vcap4</text>
<text x="494.1" y="380.7">C3.15_Vcap1</text>
<text x="536.4" y="381.5">C3.14_Vcap2</text>
<text x="612.9" y="380.7">J_3.2</text>
<text x="436.5" y="384.4">1uF</text>
<text x="493.4" y="393.8">100uF</text>
<text x="536.4" y="394.6">1uF</text>
<text x="426.3" y="405.5">C3.17</text>
<text x="612.2" y="402.6">J_3.1</text>
<text x="430" y="425.9">0.1uF</text>
<text x="427.8" y="433.9">C3.18</text>
<text x="430.7" y="454.3">10uF</text>
</g>
<g font-size="6.4" fill="#800000">
<text x="656.6" y="26.1">VCC_-5V</text>
<text x="165.3" y="34.1">GND</text>
<text x="231.8" y="34.1">VCC_2.5V</text>
<text x="611.3" y="39.9">GND</text>
<text x="357" y="43.6">GND</text>
<text x="423.4" y="43.6">VCC_3.2V</text>
<text x="725.3" y="44.3">VCC_-2.5V</text>
<text x="806" y="44.3">GND</text>
<text x="103" y="49.4">VCC_5V</text>
<text x="256.5" y="49.4">GND</text>
<text x="591.3" y="53">VCC_5V</text>
<text x="294.6" y="58.9">VCC_5V</text>
<text x="448.2" y="58.9">GND</text>
<text x="793.9" y="56">GND</text>
<text x="74.3" y="67.6">GND</text>
<text x="38.8" y="78.5">VCC_5V</text>
<text x="85.1" y="89.4">GND</text>
<text x="493.2" y="84.4">GND</text>
<text x="619.5" y="84.4">GND</text>
<text x="207.2" y="100.4">VCC_5V</text>
<text x="274.6" y="98.9">GND</text>
<text x="646.3" y="106.2">GND</text>
<text x="88.2" y="110.6">VCC_3.2V</text>
<text x="157.9" y="111.3">VCC_-2.5V</text>
<text x="398.9" y="109.8">VCC_5V</text>
<text x="234.7" y="115.7">VCC_2.5V</text>
<text x="372.8" y="114.9">VCC_-2.5V</text>
<text x="422.7" y="114.9">VCC_2.5V</text>
<text x="429" y="123.7">VCC_-2.5V</text>
<text x="590.2" y="124.4">VCC_-5V</text>
<text x="542.2" y="128.8">VCC_3.2V</text>
<text x="316" y="133.9">VCC_-2.5V</text>
<text x="624" y="135.3">ext_ocs</text>
<text x="489" y="138.2">GND</text>
<text x="22.2" y="144.1">GND</text>
<text x="489" y="149.2">VCC_3.2V</text>
<text x="668.3" y="145.5">VCC_3.3V</text>
<text x="742.9" y="144.8">GND</text>
<text x="391.1" y="153.5">VCC_-2.5V</text>
<text x="95.8" y="161.5">GND</text>
<text x="408.1" y="160.1">VCC_2.5V</text>
<text x="167.9" y="162.3">GND</text>
<text x="491.2" y="165.2">GND</text>
<text x="490.5" y="173.9">VCC_3.2V</text>
<text x="616.8" y="190.7">GND</text>
<text x="586.7" y="198.7">GND</text>
<text x="584.5" y="222">GND</text>
<text x="765.9" y="243.1">GND</text>
<text x="564.8" y="249.7">VCC_2.5V</text>
<text x="697.4" y="250.4">VCC_3.3V</text>
<text x="697.4" y="270">SPI3.1DRDY</text>
<text x="698.2" y="277.3">SPI3.2.mosi_dout</text>
<text x="532.7" y="286.1">ext_ocs</text>
<text x="698.9" y="286.1">SPI3.3.SCLK</text>
<text x="698.9" y="293.3">SPI3.4CS2</text>
<text x="698.2" y="300.6">SPI3.4CS1</text>
<text x="699.6" y="311.5">SPI3.5.START</text>
<text x="700.4" y="322.5">SPI3.6_MISO_din</text>
<text x="510.4" y="333.4">GND</text>
<text x="545.9" y="344.3">DAISY_IN</text>
<text x="482.5" y="351.6">VCC_-2.5V</text>
<text x="580.4" y="356">GND</text>
<text x="553.9" y="363.3">GND</text>
<text x="386.3" y="378.5">VCC_2.5V</text>
<text x="446" y="390.9">VCC_-2.5V</text>
<text x="475.6" y="410.6">VCC_-2.5V</text>
<text x="454.8" y="444.1">VCC_-2.5V</text>
<text x="356.1" y="461.6">VCC_-2.5V</text>
<text x="381.2" y="473.2">VCC_2.5V</text>
<text x="398.4" y="489.2">VCC_-2.5V</text>
</g>
<g font-size="6.4">
<text x="148.5" y="56.7">IN</text>
<text x="203.3" y="56.7">OUT</text>
<text x="148.5" y="64">IN</text>
<text x="166.2" y="60.3">1</text>
<text x="186" y="60.3">10</text>
<text x="203.3" y="64">OUTS</text>
<text x="135.6" y="71.2">EN/UV</text>
<text x="166.2" y="67.6">2</text>
<text x="189.2" y="67.6">9</text>
<text x="203.3" y="71.2">GND</text>
<text x="340.2" y="66.1">IN</text>
<text x="357.8" y="69.8">1</text>
<text x="377.7" y="69.8">10</text>
<text x="395" y="66.1">OUT</text>
<text x="532.3" y="66.1">FS</text>
<text x="550.2" y="69.8">1</text>
<text x="573.3" y="69.8">8</text>
<text x="587.4" y="66.1">V+</text>
<text x="685.6" y="66.1">IN</text>
<text x="703.3" y="69.8">1</text>
<text x="737.7" y="69.8">12</text>
<text x="755" y="66.1">OUT</text>
<text x="166.2" y="74.9">3</text>
<text x="189.2" y="74.9">8</text>
<text x="340.2" y="73.4">IN</text>
<text x="357.8" y="77.1">2</text>
<text x="380.9" y="77.1">9</text>
<text x="395" y="73.4">OUTS</text>
<text x="523" y="73.4">CAP+</text>
<text x="550.2" y="77.1">2</text>
<text x="573.3" y="77.1">7</text>
<text x="587.4" y="73.4">OSC</text>
<text x="685.6" y="73.4">IN</text>
<text x="703.3" y="77.1">2</text>
<text x="737.7" y="77.1">11</text>
<text x="755" y="73.4">OUT</text>
<text x="146.9" y="78.5">PG</text>
<text x="166.2" y="82.2">4</text>
<text x="189.2" y="82.2">7</text>
<text x="203.3" y="78.5">SET</text>
<text x="327.2" y="80.7">EN/UV</text>
<text x="395" y="80.7">GND</text>
<text x="525.3" y="80.7">GND</text>
<text x="587.4" y="80.7">LV</text>
<text x="683.7" y="80.7">EN</text>
<text x="755" y="80.7">OUTS</text>
<text x="141.7" y="85.8">ILIM</text>
<text x="166.2" y="89.4">5</text>
<text x="189.2" y="89.4">6</text>
<text x="203.3" y="85.8">PGFB</text>
<text x="338.6" y="88">PG</text>
<text x="357.8" y="84.4">3</text>
<text x="380.9" y="84.4">8</text>
<text x="395" y="88">SET</text>
<text x="524.6" y="88">CAP-</text>
<text x="550.2" y="84.4">3</text>
<text x="573.3" y="84.4">8</text>
<text x="587.4" y="88">5</text>
<text x="684" y="88">PG</text>
<text x="703.3" y="84.4">3</text>
<text x="737.7" y="84.4">10</text>
<text x="755" y="88">GND</text>
<text x="333.3" y="95.3">ILIM</text>
<text x="357.8" y="91.6">4</text>
<text x="380.9" y="91.6">7</text>
<text x="395" y="95.3">PGFB</text>
<text x="550.2" y="91.6">4</text>
<text x="563.2" y="91.6">OUT</text>
<text x="676.3" y="95.3">PGFB</text>
<text x="703.3" y="91.6">4</text>
<text x="740.9" y="91.6">9</text>
<text x="755" y="95.3">SET</text>
<text x="357.8" y="98.9">5</text>
<text x="380.9" y="98.9">6</text>
<text x="703.3" y="98.9">5</text>
<text x="740.9" y="98.9">8</text>
<text x="678.8" y="102.6">ILIM</text>
<text x="703.3" y="106.2">6</text>
<text x="740.9" y="106.2">7</text>
<text x="755" y="102.6">VIOC</text>
<text x="34.4" y="198.7">10</text>
<text x="322.1" y="202.3">IN8N</text>
<text x="501.4" y="202.3">DVDD</text>
<text x="37.6" y="206">9</text>
<text x="323.1" y="209.6">IN8P</text>
<text x="347.6" y="206">1</text>
<text x="484.1" y="206">48</text>
<text x="501.4" y="209.6">DRDY</text>
<text x="37.6" y="213.2">8</text>
<text x="347.6" y="213.2">2</text>
<text x="484.1" y="213.2">47</text>
<text x="37.6" y="220.5">7</text>
<text x="322.1" y="216.9">IN7N</text>
<text x="347.6" y="220.5">3</text>
<text x="484.1" y="220.5">46</text>
<text x="501.4" y="216.9">GPIO4</text>
<text x="37.6" y="227.8">6</text>
<text x="323.1" y="224.2">IN7P</text>
<text x="347.6" y="227.8">4</text>
<text x="484.1" y="227.8">45</text>
<text x="501.4" y="224.2">GPIO3</text>
<text x="322.1" y="231.4">IN6N</text>
<text x="501.4" y="231.4">GPIO2</text>
<text x="37.6" y="235.1">5</text>
<text x="323.1" y="238.7">IN6P</text>
<text x="347.6" y="235.1">5</text>
<text x="484.1" y="235.1">44</text>
<text x="501.4" y="238.7">DOUT J2.3-2</text>
<text x="37.6" y="242.4">4</text>
<text x="347.6" y="242.4">6</text>
<text x="484.1" y="242.4">43</text>
<text x="37.6" y="249.7">3</text>
<text x="322.1" y="246">IN5N</text>
<text x="347.6" y="249.7">7</text>
<text x="484.1" y="249.7">42</text>
<text x="501.4" y="246">GPIO1</text>
<text x="37.6" y="256.9">2</text>
<text x="323.1" y="253.3">IN5P</text>
<text x="347.6" y="256.9">8</text>
<text x="484.1" y="256.9">41</text>
<text x="501.4" y="253.3">DAISY_IN</text>
<text x="322.1" y="260.6">IN4N</text>
<text x="501.4" y="260.6">SCLK</text>
<text x="37.6" y="264.2">1</text>
<text x="323.1" y="267.9">IN4P</text>
<text x="347.6" y="264.2">9</text>
<text x="484.1" y="264.2">40</text>
<text x="501.4" y="267.9">CS</text>
<text x="322.1" y="275.1">IN3N</text>
<text x="347.6" y="271.5">10</text>
<text x="484.1" y="271.5">39</text>
<text x="501.4" y="275.1">START</text>
<text x="676.3" y="271.5">1</text>
<text x="347.6" y="278.8">11</text>
<text x="484.1" y="278.8">38</text>
<text x="676.3" y="278.8">2</text>
<text x="323.1" y="282.4">IN3P</text>
<text x="347.6" y="286.1">12</text>
<text x="484.1" y="286.1">37</text>
<text x="501.4" y="282.4">CLCK</text>
<text x="676.3" y="286.1">3</text>
<text x="322.1" y="289.7">IN2N</text>
<text x="347.6" y="293.3">13</text>
<text x="484.1" y="293.3">36</text>
<text x="501.4" y="289.7">RESET</text>
<text x="676.3" y="293.3">4</text>
<text x="323.1" y="297">IN2P</text>
<text x="501.4" y="297">PWDN</text>
<text x="322.1" y="304.3">IN1N</text>
<text x="347.6" y="300.6">14</text>
<text x="484.1" y="300.6">35</text>
<text x="501.4" y="304.3">DIN</text>
<text x="676.3" y="300.6">5</text>
<text x="323.1" y="311.5">IN1P</text>
<text x="347.6" y="307.9">15</text>
<text x="484.1" y="307.9">34</text>
<text x="501.4" y="311.5">DGND</text>
<text x="676.3" y="307.9">6</text>
<text x="347.6" y="315.2">16</text>
<text x="484.1" y="315.2">33</text>
<text x="676.3" y="315.2">7</text>
<text x="572.1" y="486.3">Title</text>
<text x="572.1" y="508.2">Size</text>
<text x="608.5" y="508.2">Number</text>
<text x="754.3" y="508.2">Revision</text>
<text x="575.7" y="519.1">A4</text>
<text x="572.1" y="530">Date:</text>
<text x="604.9" y="530">7/26/2021</text>
<text x="717.8" y="530">Sheet</text>
<text x="738.4" y="530">of</text>
<text x="572.1" y="537.3">File:</text>
<text x="604.9" y="537.3">C:\Users\..\5.3_ADS1299.SCHDOC</text>
<text x="717.8" y="537.3">Drawn By:</text>
</g>
<g font-size="6.3">
<text x="52.8" y="45.9" transform="rotate(-90 52.8 45.9)">1</text>
<text x="60.1" y="45.9" transform="rotate(-90 60.1 45.9)">2</text>
<text x="684.6" y="174.8" transform="rotate(-90 684.6 174.8)">1</text>
<text x="691.9" y="174.8" transform="rotate(-90 691.9 174.8)">2</text>
<text x="726.2" y="176.9" transform="rotate(-90 726.2 176.9)">DNC</text>
<text x="733.5" y="176.9" transform="rotate(-90 733.5 176.9)">DNC</text>
<text x="740.8" y="176.9" transform="rotate(-90 740.8 176.9)">PDN</text>
<text x="748.1" y="176.9" transform="rotate(-90 748.1 176.9)">GND</text>
<text x="362.5" y="190.8" transform="rotate(-90 362.5 190.8)">RESERVED</text>
<text x="369.8" y="190.8" transform="rotate(-90 369.8 190.8)">BIASOUT</text>
<text x="377.1" y="190.8" transform="rotate(-90 377.1 190.8)">BIASIN</text>
<text x="384.4" y="190.8" transform="rotate(-90 384.4 190.8)">BIASINV</text>
<text x="391.7" y="190.8" transform="rotate(-90 391.7 190.8)">BIASREF</text>
<text x="399" y="190.8" transform="rotate(-90 399 190.8)">AVDD</text>
<text x="406.3" y="190.8" transform="rotate(-90 406.3 190.8)">AVSS</text>
<text x="413.5" y="190.8" transform="rotate(-90 413.5 190.8)">AVSS</text>
<text x="420.8" y="190.8" transform="rotate(-90 420.8 190.8)">AVDD</text>
<text x="428.1" y="190.8" transform="rotate(-90 428.1 190.8)">VCAP3</text>
<text x="435.4" y="190.8" transform="rotate(-90 435.4 190.8)">AVDD1</text>
<text x="442.7" y="190.8" transform="rotate(-90 442.7 190.8)">AVSS1</text>
<text x="450" y="190.8" transform="rotate(-90 450 190.8)">CLKSEL</text>
<text x="457.3" y="190.8" transform="rotate(-90 457.3 190.8)">DGND</text>
<text x="464.6" y="190.8" transform="rotate(-90 464.6 190.8)">DVDD</text>
<text x="471.8" y="190.8" transform="rotate(-90 471.8 190.8)">DGND</text>
<text x="729.8" y="191.1" transform="rotate(-90 729.8 191.1)">8</text>
<text x="737.1" y="191.1" transform="rotate(-90 737.1 191.1)">7</text>
<text x="744.4" y="191.1" transform="rotate(-90 744.4 191.1)">6</text>
<text x="751.7" y="191.1" transform="rotate(-90 751.7 191.1)">5</text>
<text x="366.2" y="208.3" transform="rotate(-90 366.2 208.3)">64</text>
<text x="373.5" y="208.3" transform="rotate(-90 373.5 208.3)">63</text>
<text x="380.7" y="208.3" transform="rotate(-90 380.7 208.3)">62</text>
<text x="388" y="208.3" transform="rotate(-90 388 208.3)">61</text>
<text x="395.3" y="208.3" transform="rotate(-90 395.3 208.3)">60</text>
<text x="402.6" y="208.3" transform="rotate(-90 402.6 208.3)">59</text>
<text x="409.9" y="208.3" transform="rotate(-90 409.9 208.3)">58</text>
<text x="417.2" y="208.3" transform="rotate(-90 417.2 208.3)">57</text>
<text x="424.5" y="208.3" transform="rotate(-90 424.5 208.3)">56</text>
<text x="431.8" y="208.3" transform="rotate(-90 431.8 208.3)">55</text>
<text x="439.1" y="208.3" transform="rotate(-90 439.1 208.3)">54</text>
<text x="446.3" y="208.3" transform="rotate(-90 446.3 208.3)">53</text>
<text x="453.6" y="208.3" transform="rotate(-90 453.6 208.3)">52</text>
<text x="460.9" y="208.3" transform="rotate(-90 460.9 208.3)">51</text>
<text x="468.2" y="208.3" transform="rotate(-90 468.2 208.3)">50</text>
<text x="475.5" y="208.3" transform="rotate(-90 475.5 208.3)">49</text>
<text x="729.8" y="214.1" transform="rotate(-90 729.8 214.1)">1</text>
<text x="737.1" y="214.1" transform="rotate(-90 737.1 214.1)">2</text>
<text x="744.4" y="214.1" transform="rotate(-90 744.4 214.1)">3</text>
<text x="751.7" y="214.1" transform="rotate(-90 751.7 214.1)">4</text>
<text x="726.2" y="238.5" transform="rotate(-90 726.2 238.5)">OUT</text>
<text x="733.5" y="238.5" transform="rotate(-90 733.5 238.5)">VCC</text>
<text x="740.8" y="238.5" transform="rotate(-90 740.8 238.5)">VCC</text>
<text x="748.1" y="239.2" transform="rotate(-90 748.1 239.2)">GND</text>
<text x="366.2" y="322.6" transform="rotate(-90 366.2 322.6)">17</text>
<text x="373.5" y="322.6" transform="rotate(-90 373.5 322.6)">18</text>
<text x="380.7" y="322.6" transform="rotate(-90 380.7 322.6)">19</text>
<text x="388" y="322.6" transform="rotate(-90 388 322.6)">20</text>
<text x="395.3" y="322.6" transform="rotate(-90 395.3 322.6)">21</text>
<text x="402.6" y="322.6" transform="rotate(-90 402.6 322.6)">22</text>
<text x="409.9" y="322.6" transform="rotate(-90 409.9 322.6)">23</text>
<text x="417.2" y="322.6" transform="rotate(-90 417.2 322.6)">24</text>
<text x="424.5" y="322.6" transform="rotate(-90 424.5 322.6)">25</text>
<text x="431.8" y="322.6" transform="rotate(-90 431.8 322.6)">26</text>
<text x="439.1" y="322.6" transform="rotate(-90 439.1 322.6)">27</text>
<text x="446.3" y="322.6" transform="rotate(-90 446.3 322.6)">28</text>
<text x="453.6" y="322.6" transform="rotate(-90 453.6 322.6)">29</text>
<text x="460.9" y="322.6" transform="rotate(-90 460.9 322.6)">30</text>
<text x="468.2" y="322.6" transform="rotate(-90 468.2 322.6)">31</text>
<text x="475.5" y="322.6" transform="rotate(-90 475.5 322.6)">32</text>
<text x="435.4" y="342.6" transform="rotate(-90 435.4 342.6)">NC</text>
<text x="450" y="342.6" transform="rotate(-90 450 342.6)">NC</text>
<text x="362.5" y="349.2" transform="rotate(-90 362.5 349.2)">SRB1</text>
<text x="369.8" y="349.2" transform="rotate(-90 369.8 349.2)">SRB2</text>
<text x="377.1" y="352.4" transform="rotate(-90 377.1 352.4)">AVDD</text>
<text x="384.4" y="350.3" transform="rotate(-90 384.4 350.3)">AVSS</text>
<text x="391.7" y="352.4" transform="rotate(-90 391.7 352.4)">AVDD</text>
<text x="399" y="352.4" transform="rotate(-90 399 352.4)">AVDD</text>
<text x="406.3" y="350.3" transform="rotate(-90 406.3 350.3)">AVSS</text>
<text x="413.5" y="353.9" transform="rotate(-90 413.5 353.9)">VREFP</text>
<text x="464.6" y="353.5" transform="rotate(-90 464.6 353.5)">RESV1</text>
<text x="471.8" y="350.3" transform="rotate(-90 471.8 350.3)">AVSS</text>
<text x="420.8" y="355" transform="rotate(-90 420.8 355)">VREFN</text>
<text x="428.1" y="354.3" transform="rotate(-90 428.1 354.3)">VCAP4</text>
<text x="442.7" y="354.3" transform="rotate(-90 442.7 354.3)">VCAP1</text>
<text x="457.3" y="354.3" transform="rotate(-90 457.3 354.3)">VCAP2</text>
</g>
<g font-size="6.3" fill="#000080">
<text x="108.2" y="75.7" transform="rotate(-90 108.2 75.7)">C3.1</text>
<text x="37.5" y="79.4" transform="rotate(-90 37.5 79.4)">1K</text>
<text x="126.4" y="80.1" transform="rotate(-90 126.4 80.1)">4.7uF</text>
<text x="234.3" y="83.7" transform="rotate(-90 234.3 83.7)">R3.2</text>
<text x="248.1" y="83.7" transform="rotate(-90 248.1 83.7)">24.9K</text>
<text x="24.4" y="86.7" transform="rotate(-90 24.4 86.7)">R3.1_power</text>
<text x="299.9" y="85.2" transform="rotate(-90 299.9 85.2)">C3.4</text>
<text x="318.1" y="88.1" transform="rotate(-90 318.1 88.1)">4.7uF</text>
<text x="425.9" y="91" transform="rotate(-90 425.9 91)">R3.3</text>
<text x="439.8" y="93.2" transform="rotate(-90 439.8 93.2)">33.2K</text>
<text x="482.8" y="107.8" transform="rotate(-90 482.8 107.8)">C3.7</text>
<text x="492.3" y="107" transform="rotate(-90 492.3 107)">4.7uF</text>
<text x="20.7" y="123.8" transform="rotate(-90 20.7 123.8)">D3.1_power</text>
<text x="719.6" y="213.4" transform="rotate(-90 719.6 213.4)">DS1088L</text>
<text x="605.2" y="279.6" transform="rotate(-90 605.2 279.6)">10K</text>
<text x="599.4" y="282.5" transform="rotate(-90 599.4 282.5)">R3.10</text>
<text x="380" y="439.8" transform="rotate(-90 380 439.8)">0K</text>
<text x="366.9" y="452.9" transform="rotate(-90 366.9 452.9)">R3.11_srb2_gnd</text>
</g>
</svg>
